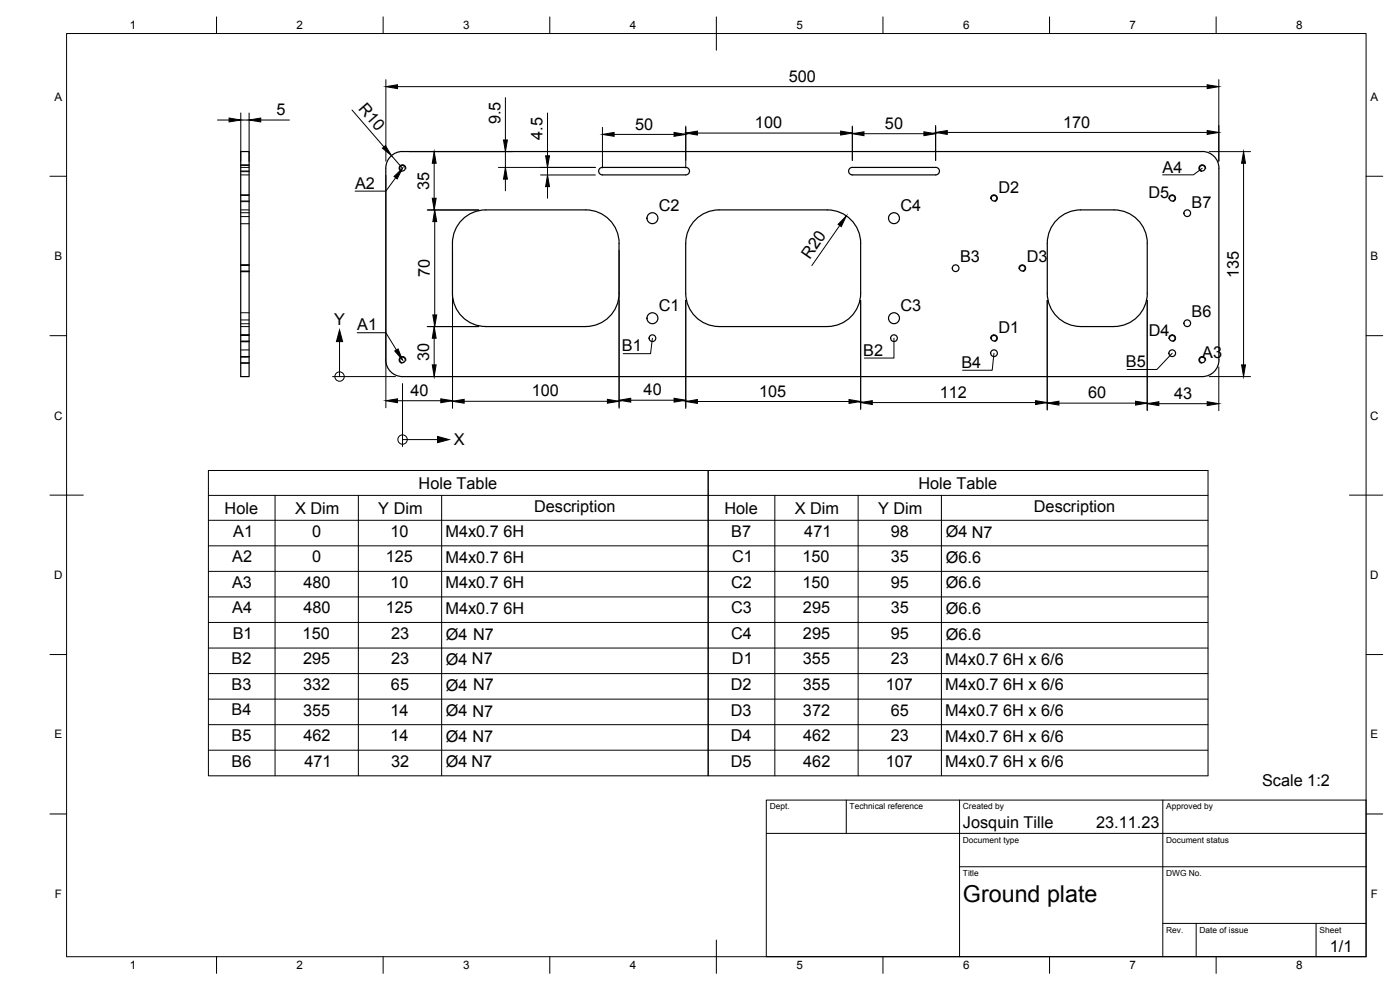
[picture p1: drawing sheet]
<svg xmlns="http://www.w3.org/2000/svg" width="420mm" height="297mm" viewBox="0 0 420 297" stroke-linecap="round" stroke-linejoin="round" font-family="sans-serif">
<!-- layer: Visible -->
<g fill="none" stroke="#000" stroke-width=".36">
<path d="M72.2 45.5h2.6v67.5h-2.6zM117 47.2a5 5 0 0 1 3.8-1.7h240a5 5 0 0 1 5 5v57.5a5 5 0 0 1-5 5h-240a5 5 0 0 1-5-5v-57.5a5 5 0 0 1 1.2-3.3zM180.8 50.2h25M180.8 50.2a1.13 1.13 0 0 0-1.1 1.1 1.13 1.13 0 0 0 1.1 1.2h25a1.13 1.13 0 0 0 1.1-1.2 1.13 1.13 0 0 0-1.1-1.1M255.8 50.2h25M255.8 50.2a1.13 1.13 0 0 0-1.1 1.1 1.13 1.13 0 0 0 1.1 1.2M280.8 50.2a1.13 1.13 0 0 1 1.1 1.1 1.13 1.13 0 0 1-1.1 1.2h-25M135.8 88a10 10 0 0 0 10 10h30a10 10 0 0 0 10-10M135.8 88v-15a10 10 0 0 1 10-10h30a10 10 0 0 1 10 10v15M205.8 88v-15a10 10 0 0 1 10-10h32.5a10 10 0 0 1 10 10v15M205.8 88a10 10 0 0 0 10 10h32.5a10 10 0 0 0 10-10M314.3 88v-15a10 10 0 0 1 10-10h10a10 10 0 0 1 10 10v15"/>
<path d="M314.3 88a10 10 0 0 0 10 10h10a10 10 0 0 0 10-10"/>
<circle cx="120.8" cy="50.5" r=".84"/>
<circle cx="298.3" cy="59.5" r=".84"/>
<circle cx="351.8" cy="59.5" r=".84"/>
<circle cx="360.8" cy="50.5" r=".84"/>
<circle cx="195.8" cy="65.5" r="1.64"/>
<circle cx="268.3" cy="65.5" r="1.64"/>
<circle cx="356.3" cy="64" r="1.01"/>
<circle cx="195.8" cy="95.5" r="1.64"/>
<circle cx="268.3" cy="95.5" r="1.64"/>
<circle cx="286.8" cy="80.5" r="1.01"/>
<circle cx="306.8" cy="80.5" r=".84"/>
<circle cx="356.3" cy="97" r="1.01"/>
<circle cx="120.8" cy="108" r=".84"/>
<circle cx="195.8" cy="101.5" r="1.01"/>
<circle cx="268.3" cy="101.5" r="1.01"/>
<circle cx="298.3" cy="101.5" r=".84"/>
<circle cx="298.3" cy="106" r="1.01"/>
<circle cx="351.8" cy="101.5" r=".84"/>
<circle cx="351.8" cy="106" r="1.01"/>
<circle cx="360.8" cy="108" r=".84"/>
</g>
<!-- layer: Visible Narrow -->
<path d="M121.8 50.6a1.03 1.03 0 0 0-.8-1.2 1.03 1.03 0 0 0-1.2 .9 1.03 1.03 0 0 0 .8 1.2M297.3 59.7a1.03 1.03 0 0 1 .8-1.2 1.03 1.03 0 0 1 1.2 .8 1.03 1.03 0 0 1-.8 1.2M350.8 59.7a1.03 1.03 0 0 1 .8-1.2 1.03 1.03 0 0 1 1.2 .8 1.03 1.03 0 0 1-.8 1.2M361.8 50.6a1.03 1.03 0 0 0-.8-1.2 1.03 1.03 0 0 0-1.2 .9 1.03 1.03 0 0 0 .8 1.2M305.8 80.7a1.03 1.03 0 0 1 .8-1.2 1.03 1.03 0 0 1 1.2 .8 1.03 1.03 0 0 1-.8 1.2M121.8 108.2a1.03 1.03 0 0 0-.8-1.2 1.03 1.03 0 0 0-1.2 .8 1.03 1.03 0 0 0 .8 1.2M297.3 101.6a1.03 1.03 0 0 1 .8-1.1 1.03 1.03 0 0 1 1.2 .8 1.03 1.03 0 0 1-.8 1.2M350.8 101.6a1.03 1.03 0 0 1 .8-1.1 1.03 1.03 0 0 1 1.2 .8 1.03 1.03 0 0 1-.8 1.2M361.8 108.2a1.03 1.03 0 0 0-.8-1.2 1.03 1.03 0 0 0-1.2 .8 1.03 1.03 0 0 0 .8 1.2" fill="none" stroke="#000" stroke-width=".3"/>
<!-- layer: Hidden -->
<g fill="none" stroke="#000" stroke-width=".3">
<path d="M72.2 52.5h2.6M72.2 50.2h2.6M72.2 51.3h2.6M72.2 49.6h2.6M72.2 58.6h2.6M72.2 60.3h2.6M72.2 79.7h2.6M72.2 63.8h2.6M72.2 67.1h2.6M72.2 63h2.6M72.2 65h2.6M72.2 79.5h2.6"/>
<path d="M72.2 81.3h2.6M72.2 93.8h2.6M72.2 97.1h2.6M72.2 81.5h2.6M72.2 96h2.6M72.2 98h2.6M72.2 108.8h2.6M72.2 107.2h2.6M72.2 100.7h2.6M72.2 102.3h2.6M72.2 105h2.6M72.2 107h2.6"/>
<path d="M72.2 100.5h2.6M72.2 102.5h2.6"/>
</g>
<!-- layer: Hidden Narrow -->
<path d="M72.2 51.5h2.6M72.2 49.5h2.6M72.2 58.4h2.6M72.2 60.5h2.6M72.2 79.5h2.6M72.2 81.5h2.6M72.2 109h2.6M72.2 107h2.6M72.2 100.5h2.6M72.2 102.5h2.6" fill="none" stroke="#000" stroke-width=".3"/>
<!-- layer: TITLEBLOCK -->
<path d="M230 240.1h180v46.9h-180zM230 250h180M254 240.1v9.9M288 240.1v46.9M349 240.1v46.9M288 260.1h122M349 277.1h61M359 277.1v9.9M395 277.1v9.9" fill="none" stroke="#000" stroke-width=".3"/>
<!-- layer: FD_Dimensions -->
<g fill="none" stroke="#000" stroke-width=".3">
<path d="M65.3 36h3.4M72.3 33.9v14.5M72.3 36h2.5M74.8 33.9v14.5M78.3 36h8.6M105.6 33l9.6 11.1M115.8 23.9v24.5M119.3 26h243M151.7 29.3v12.7M164.3 33.9v12.8M180.8 38.2v12.2M205.8 37.8v12.6"/>
<path d="M209.3 39.9h43M255.8 37.8v10.3M280.8 37.6v10.5M284.3 39.7h78M365.8 23.9v24.5M115.8 52.6v69.8M117.5 46.7l3.3 3.8M122.9 45.5h30.9M130.3 49v10.5M149.6 50.2h29.1M151.7 45.5v4.7M151.7 53.7v3.5"/>
<path d="M162.2 52.5h16.5M164.3 50.2v2.3M164.3 56v3.5M184.3 40.3h18M259.3 40.1h18M362.9 45.5h12.4M373.2 49v60.5M128.2 63h15.5M130.5 66.5v28M135.8 75.1v47.4M185.8 75.1v47.4M252 67.7l-8.4 12"/>
<path d="M128.2 98h15.5M205.8 90.1v32.5M258.3 90.1v32.8M314.3 90.1v32.9M344.3 90.1v33.1M130.3 101.5v8M362.9 113h12.4M365.8 110.1v13.1M119.3 120.2h13M139.3 120.4h43M189.3 120.1h13M209.3 120.5h45.5"/>
<path d="M261.8 120.8h49M317.8 121h23M347.8 121.1h14.5"/>
</g>
<g fill="#000" stroke="#000" stroke-width=".3">
<path d="M68.7 35.4l3.6 .6-3.6 .6zM74.8 36l3.5-.6v1.2zM115.8 26l3.5-.6v1.2zM180.8 40.3l3.5-.6v1.2zM202.3 39.7l3.5 .6-3.5 .6zM205.8 39.9l3.5-.6v1.2zM252.3 39.3l3.5 .6-3.5 .6zM255.8 40.1l3.5-.6v1.2zM277.3 39.5l3.5 .6-3.5 .6zM280.8 39.7l3.5-.5v1.1zM362.3 25.4l3.5 .6-3.5 .6zM362.3 39.2l3.5 .5-3.5 .6z"/>
<path d="M114.8 44.5l.9-.8 1.8 3zM129.7 59.5h1.2l-.6 3.5zM130.3 45.5l.6 3.5h-1.2zM151.7 50.2l.6 3.5h-1.2zM151.1 42h1.2l-.6 3.5zM164.3 52.5l.6 3.5h-1.2zM163.7 46.7h1.2l-.6 3.5zM373.2 45.5l.6 3.5h-1.2zM130.5 63l.6 3.5h-1.2zM254 64.8l-1.5 3.2-1-.7zM129.9 94.5h1.2l-.6 3.5zM115.8 120.2l3.5-.5v1.1z"/>
<path d="M130.3 98l.6 3.5h-1.2zM129.7 109.5h1.2l-.6 3.5zM132.3 119.7l3.5 .5-3.5 .6zM135.8 120.4l3.5-.6v1.2zM182.3 119.8l3.5 .6-3.5 .6zM185.8 120.1l3.5-.6v1.2zM202.3 119.5l3.5 .6-3.5 .6zM205.8 120.5l3.5-.6v1.1zM254.8 119.9l3.5 .6-3.5 .5zM372.6 109.5h1.2l-.6 3.5zM258.3 120.8l3.5-.6v1.2zM310.8 120.2l3.5 .6-3.5 .6z"/>
<path d="M314.3 121l3.5-.6v1.1zM340.8 120.4l3.5 .6-3.5 .5zM344.3 121.1l3.5-.6v1.2zM362.3 120.5l3.5 .6-3.5 .6z"/>
</g>
<!-- layer: Origin Marker -->
<g fill="none" stroke="#000" stroke-width=".3">
<path d="M99.8 113h18.9M101.9 102.5v10.5M120.8 115.1v18.9M120.8 131.9h10.5"/>
<circle cx="101.9" cy="113" r="1.41"/>
<circle cx="120.8" cy="131.9" r="1.41"/>
</g>
<path d="M101.9 99l.9 3.5h-1.8zM131.3 130.9l3.5 1-3.5 .9z" fill="#000" stroke="#000" stroke-width=".3"/>
<!-- layer: BORDER -->
<g fill="none" stroke="#000" stroke-width=".3">
<path d="M20 10.1h390v276.9h-390zM65 5.1v5M115 5.1v5M165 5.1v5M215 5.1v10M265 5.1v5M315 5.1v5M365 5.1v5M15 52.9h5M410 52.9h5M15 100.7h5M410 100.7h5"/>
<path d="M15 148.6h10M405 148.6h10M15 196.4h5M410 196.4h5M15 244.2h5M410 244.2h5M65 287v5M115 287v5M165 287v5M215 282.1v9.9M265 287v5M315 287v5"/>
<path d="M365 287v5"/>
</g>
<!-- layer: Hole Tables -->
<g fill="none" stroke="#000" stroke-width=".3">
<path d="M62.5 141.2v91.6h150v-91.6h150v91.6h-150v-91.6zM62.5 148.6h300M62.5 156.1h300M82.5 148.6v84.2M107.5 148.6v84.2M132.5 148.6v84.2M232.5 148.6v84.2M257.5 148.6v84.2M282.5 148.6v84.2M62.5 163.8h300M62.5 171.4h300M62.5 179.1h300"/>
<path d="M62.5 186.8h300M62.5 194.4h300M62.5 202.1h300M62.5 209.8h300M62.5 217.4h300M62.5 225.1h300"/>
</g>
<!-- layer: HoleIds -->
<path d="M118.3 53l2.5-2.5-1.6 3.2zM118.5 105.3l1-.6 1.3 3.3z" fill="#000" stroke="#000" stroke-width=".3"/>
<path d="M118.7 53.3l-2.9 4h-9.2M360.8 50.5l-2.6 2h-9.3M107.2 99.8h8.6l3.2 5.2M195.8 101.5l-.6 4.6h-8.2M268.3 101.5v5.9h-8.9M298.3 106l-.5 5.1h-8.9M351.8 106l-4.6 4.9h-8.9" fill="none" stroke="#000" stroke-width=".3"/>
<text font-size="7" x="289" y="270.6">Ground plate</text>
<g font-size="4.9">
<text x="236.7" y="24.5">500</text>
<text x="83" y="34.6">5</text>
<text x="107.4" y="32.8" transform="rotate(49 107.4 32.8)">R10</text>
<text x="150.2" y="37.3" transform="rotate(-90 150.2 37.3)">9.5</text>
<text x="162.9" y="41.9" transform="rotate(-90 162.9 41.9)">4.5</text>
<text x="190.6" y="38.9">50</text>
<text x="226.6" y="38.5">100</text>
<text x="265.6" y="38.7">50</text>
<text x="319.1" y="38.3">170</text>
<text x="348.9" y="51.8">A4</text>
<text x="106.6" y="56.6">A2</text>
<text x="128.8" y="57" transform="rotate(-90 128.8 57)">35</text>
<text x="299.6" y="57.8">D2</text>
<text x="344.7" y="59.4">D5</text>
<text x="197.7" y="63.3">C2</text>
<text x="270.2" y="63.3">C4</text>
<text x="357.6" y="62.3">B7</text>
<text x="129" y="83.2" transform="rotate(-90 129 83.2)">70</text>
<text x="243" y="78" transform="rotate(-55 243 78)">R20</text>
<text x="288.1" y="78.7">B3</text>
<text x="308.1" y="78.7">D3</text>
<text x="371.8" y="83.5" transform="rotate(-90 371.8 83.5)">135</text>
<text x="197.7" y="93.3">C1</text>
<text x="270.2" y="93.3">C3</text>
<text x="357.6" y="95.2">B6</text>
<text x="100.3" y="97.6">Y</text>
<text x="107.2" y="99.1">A1</text>
<text x="299.6" y="99.8">D1</text>
<text x="344.7" y="100.8">D4</text>
<text x="186.7" y="105.4">B1</text>
<text x="259.1" y="106.7">B2</text>
<text x="360.8" y="107.3">A3</text>
<text x="128.8" y="108.2" transform="rotate(-90 128.8 108.2)">30</text>
<text x="288.5" y="110.4">B4</text>
<text x="337.9" y="110.2">B5</text>
<text x="123.2" y="118.8">40</text>
<text x="159.6" y="118.9">100</text>
<text x="193.2" y="118.6">40</text>
<text x="227.8" y="119">105</text>
<text x="282.1" y="119.4">112</text>
<text x="326.6" y="119.5">60</text>
<text x="352.4" y="119.7">43</text>
<text x="136.2" y="133.6">X</text>
<text x="125.6" y="146.6">Hole Table</text>
<text x="275.6" y="146.6">Hole Table</text>
<text x="67.4" y="154.1">Hole</text>
<text x="88.5" y="154.1">X Dim</text>
<text x="113.5" y="154.1">Y Dim</text>
<text x="160.3" y="153.6">Description</text>
<text x="217.4" y="154.1">Hole</text>
<text x="238.5" y="154.1">X Dim</text>
<text x="263.5" y="154.1">Y Dim</text>
<text x="310.3" y="153.6">Description</text>
<text x="70" y="161">A1</text>
<text x="93.7" y="161">0</text>
<text x="117.2" y="161">10</text>
<text x="133.7" y="161.1">M4x0.7 6H</text>
<text x="219.5" y="161">B7</text>
<text x="241.4" y="161">471</text>
<text x="267.3" y="161">98</text>
<text x="283.8" y="161.2">Ø4 N7</text>
<text x="69.7" y="168.7">A2</text>
<text x="93.7" y="168.7">0</text>
<text x="115.8" y="168.7">125</text>
<text x="133.7" y="168.8">M4x0.7 6H</text>
<text x="219.8" y="168.7">C1</text>
<text x="240.8" y="168.7">150</text>
<text x="267.3" y="168.7">35</text>
<text x="283.8" y="168.9">Ø6.6</text>
<text x="69.7" y="176.3">A3</text>
<text x="91.1" y="176.3">480</text>
<text x="117.2" y="176.3">10</text>
<text x="133.7" y="176.5">M4x0.7 6H</text>
<text x="219.4" y="176.4">C2</text>
<text x="240.8" y="176.3">150</text>
<text x="267.3" y="176.3">95</text>
<text x="283.8" y="176.6">Ø6.6</text>
<text x="69.7" y="184">A4</text>
<text x="91.1" y="184">480</text>
<text x="115.8" y="184">125</text>
<text x="133.7" y="184.1">M4x0.7 6H</text>
<text x="219.4" y="184.1">C3</text>
<text x="241" y="184">295</text>
<text x="267.3" y="184">35</text>
<text x="283.8" y="184.2">Ø6.6</text>
<text x="69.8" y="191.7">B1</text>
<text x="90.8" y="191.7">150</text>
<text x="117.4" y="191.7">23</text>
<text x="133.8" y="191.9">Ø4 N7</text>
<text x="219.4" y="191.7">C4</text>
<text x="241" y="191.7">295</text>
<text x="267.3" y="191.7">95</text>
<text x="283.8" y="191.9">Ø6.6</text>
<text x="69.5" y="199.4">B2</text>
<text x="91" y="199.4">295</text>
<text x="117.4" y="199.4">23</text>
<text x="133.8" y="199.6">Ø4 N7</text>
<text x="219.7" y="199.4">D1</text>
<text x="241" y="199.4">355</text>
<text x="267.4" y="199.4">23</text>
<text x="283.7" y="199.5">M4x0.7 6H x 6/6</text>
<text x="69.5" y="207">B3</text>
<text x="91" y="207">332</text>
<text x="117.3" y="207">65</text>
<text x="133.8" y="207.2">Ø4 N7</text>
<text x="219.4" y="207">D2</text>
<text x="241" y="207">355</text>
<text x="265.8" y="207">107</text>
<text x="283.7" y="207.2">M4x0.7 6H x 6/6</text>
<text x="69.5" y="214.7">B4</text>
<text x="91" y="214.7">355</text>
<text x="117.2" y="214.7">14</text>
<text x="133.8" y="214.9">Ø4 N7</text>
<text x="219.3" y="214.7">D3</text>
<text x="241" y="214.7">372</text>
<text x="267.3" y="214.7">65</text>
<text x="283.7" y="214.8">M4x0.7 6H x 6/6</text>
<text x="69.5" y="222.3">B5</text>
<text x="91.1" y="222.3">462</text>
<text x="117.2" y="222.3">14</text>
<text x="133.8" y="222.6">Ø4 N7</text>
<text x="219.4" y="222.3">D4</text>
<text x="241.1" y="222.3">462</text>
<text x="267.4" y="222.3">23</text>
<text x="283.7" y="222.5">M4x0.7 6H x 6/6</text>
<text x="69.5" y="230">B6</text>
<text x="91.4" y="230">471</text>
<text x="117.3" y="230">32</text>
<text x="133.8" y="230.2">Ø4 N7</text>
<text x="219.3" y="230">D5</text>
<text x="241.1" y="230">462</text>
<text x="265.8" y="230">107</text>
<text x="283.7" y="230.2">M4x0.7 6H x 6/6</text>
<text x="378.8" y="236">Scale 1:2</text>
<text x="289" y="248.5">Josquin Tille</text>
<text x="329" y="248.5">23.11.23</text>
<text x="399.1" y="285.7">1/1</text>
</g>
<g font-size="3.5">
<text x="39" y="8.8">1</text>
<text x="89" y="8.8">2</text>
<text x="139" y="8.8">3</text>
<text x="189" y="8.8">4</text>
<text x="239" y="8.8">5</text>
<text x="289" y="8.8">6</text>
<text x="339" y="8.8">7</text>
<text x="389" y="8.8">8</text>
<text x="16.3" y="30.2">A</text>
<text x="411.3" y="30.2">A</text>
<text x="16.3" y="78">B</text>
<text x="411.3" y="78">B</text>
<text x="16.2" y="125.9">C</text>
<text x="411.2" y="125.9">C</text>
<text x="16.2" y="173.7">D</text>
<text x="411.2" y="173.7">D</text>
<text x="16.3" y="221.6">E</text>
<text x="411.3" y="221.6">E</text>
<text x="16.4" y="269.4">F</text>
<text x="411.4" y="269.4">F</text>
<text x="39" y="290.8">1</text>
<text x="89" y="290.8">2</text>
<text x="139" y="290.8">3</text>
<text x="189" y="290.8">4</text>
<text x="239" y="290.8">5</text>
<text x="289" y="290.8">6</text>
<text x="339" y="290.8">7</text>
<text x="389" y="290.8">8</text>
</g>
<g font-size="2.5">
<text x="231" y="242.9">Dept.</text>
<text x="255" y="242.9">Technical reference</text>
<text x="289" y="242.9">Created by</text>
<text x="350" y="242.9">Approved by</text>
<text x="289" y="252.8">Document type</text>
<text x="350" y="252.8">Document status</text>
<text x="289" y="262.9">Title</text>
<text x="350" y="262.9">DWG No.</text>
<text x="350" y="279.9">Rev.</text>
<text x="360" y="279.9">Date of issue</text>
<text x="396" y="279.9">Sheet</text>
</g>
</svg>
